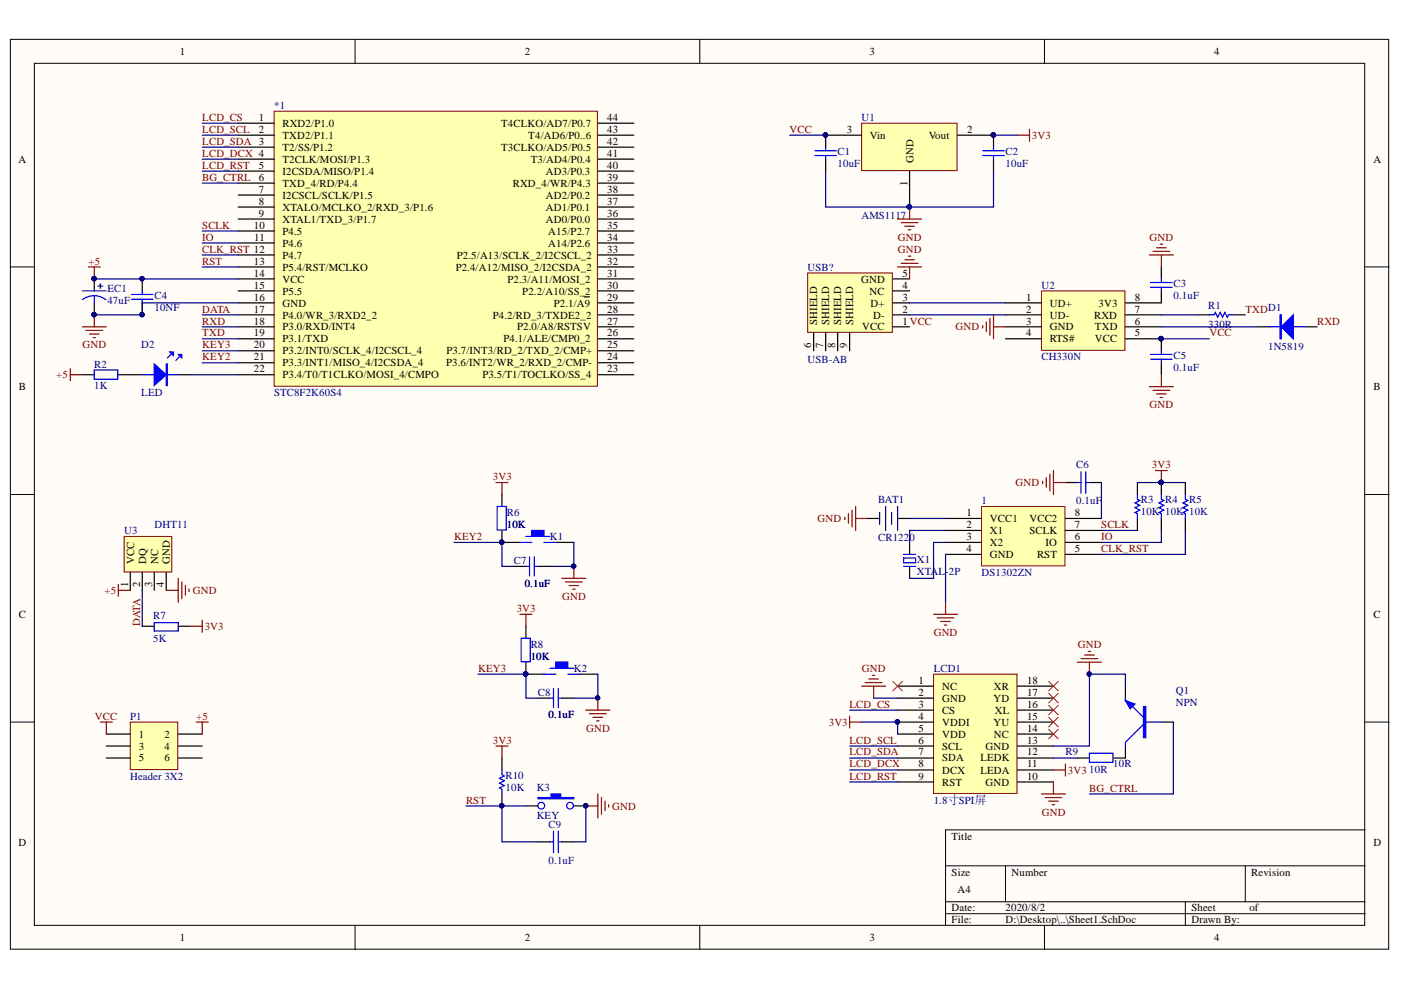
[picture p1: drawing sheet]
<svg xmlns="http://www.w3.org/2000/svg" width="297mm" height="210mm" viewBox="0 0 297 210" stroke-linecap="round" stroke-linejoin="round" font-family="sans-serif">
<g fill="#fffcf8" stroke="#000" stroke-width=".21">
<path d="M2.2 8.3h292.2v192.9h-292.2z"/>
<path d="M7.3 13.4h282v182.8h-282z"/>
</g>
<g fill="none" stroke="#000" stroke-width=".21">
<path d="M75.3 8.3v5.1M148.4 8.3v5.1M221.4 8.3v5.1M2.2 56.6h5.1M289.4 56.6h5.1M2.2 104.8h5.1M289.4 104.8h5.1M2.2 153.1h5.1M289.4 153.1h5.1M289.4 176h-88.9v20.3M75.3 196.3v5M148.4 196.3v5"/>
<path d="M200.5 183.6h88.9M200.5 191.2h88.9M200.5 193.7h88.9M213.2 183.6v7.6M221.4 196.3v5M251.3 191.2v5.1M264 183.6v7.6"/>
</g>
<path d="M58.1 23.6h68.6v58.3h-68.6z" fill="#ffffb0" stroke="#800000" stroke-width=".21"/>
<g fill="none" stroke="#000" stroke-width=".25">
<path d="M50.5 26.1h7.6M50.5 28.7h7.6M50.5 31.2h7.6M50.5 33.7h7.6M50.5 36.3h7.6M50.5 38.8h7.6M126.8 26.1h7.6M126.8 28.7h7.6M126.8 31.2h7.6M126.8 33.7h7.6M126.8 36.3h7.6M126.8 38.8h7.6"/>
<path d="M50.5 41.4h7.6M50.5 43.9h7.6M50.5 46.4h7.6M50.5 49h7.6M50.5 51.5h7.6M50.5 54.1h7.6M50.5 56.6h7.6M50.5 59.1h7.6M126.8 41.4h7.6M126.8 43.9h7.6M126.8 46.4h7.6M126.8 49h7.6"/>
<path d="M126.8 51.5h7.6M126.8 54.1h7.6M126.8 56.6h7.6M126.8 59.1h7.6M50.5 61.7h7.6M50.5 64.2h7.6M50.5 66.8h7.6M50.5 69.3h7.6M50.5 71.8h7.6M50.5 74.4h7.6M50.5 76.9h7.6M50.5 79.5h7.6"/>
<path d="M123.8 62.9h1.2M126.8 61.7h7.6M126.8 64.2h7.6M126.8 66.8h7.6M126.8 69.3h7.6M126.8 71.8h7.6M126.8 74.4h7.6M126.8 76.9h7.6M126.8 79.5h7.6"/>
</g>
<path d="M182.7 26.1h20.2v10.1h-20.2z" fill="#ffffb0" stroke="#800000" stroke-width=".21"/>
<path d="M175.1 28.7h7.6M192.8 36.3v7.6M203 28.7h7.6" fill="none" stroke="#000" stroke-width=".25"/>
<g fill="#000080" stroke="#000080" stroke-width=".21">
<circle cx="192.8" cy="43.8" r=".46"/>
<circle cx="175" cy="28.6" r=".46"/>
<circle cx="210.6" cy="28.6" r=".46"/>
</g>
<path d="M220.8 61.7h17.7v12.6h-17.7z" fill="#ffffb0" stroke="#800000" stroke-width=".21"/>
<path d="M213.2 64.2h7.6M213.2 66.8h7.6M213.2 69.3h7.6M213.2 71.8h7.6M238.6 64.2h7.6M238.6 66.8h7.6M238.6 69.3h7.6M238.6 71.8h7.6" fill="none" stroke="#000" stroke-width=".25"/>
<circle cx="246.2" cy="71.8" r=".47" fill="#000080" stroke="#000080" stroke-width=".21"/>
<path d="M171.2 57.9h18v12.6h-18z" fill="#ffffb0" stroke="#800000" stroke-width=".21"/>
<g fill="none" stroke="#000" stroke-width=".25">
<path d="M189.3 59.1h3.5M246.2 56.6v2.5M172.5 70.6v3.8M175.1 70.6v3.8M177.6 70.6v3.8M180.1 70.6v3.8M189.3 69.3h3.5M189.3 66.8h3.5M189.3 64.2h3.5M189.3 61.7h3.5M246.2 61.7v2.5M246.2 71.8v2.6"/>
<path d="M246.2 76.9v2.6M253.9 66.8h2.5M261.5 66.8h2.5M266.6 69.3h2.5M276.7 69.3h2.6"/>
</g>
<g fill="none" stroke="#800000" stroke-width=".25">
<path d="M190.3 56.6h5.1M191.1 55.8h3.5M191.8 55.1h2.1M192.6 54.3h.5M192.8 56.6v2.5M243.7 54.1h5.1M244.5 53.3h3.5M245.2 52.5h2M246 51.8h.5M246.2 54.1v2.5M208.4 69v.5M209.1 68.3v2"/>
<path d="M209.9 67.5v3.6M210.6 66.8v5M210.6 69.3h2.6M246.2 79.5v2.5M243.7 82h5.1M244.5 82.8h3.5M245.2 83.5h2M246 84.3h.5"/>
</g>
<path d="M243.9 59.9h4.6M246.2 59.1v.8M243.9 60.9h4.6M243.9 75.1h4.6M243.9 76.2h4.6M246.2 60.9v.8M246.2 74.4v.7M246.2 76.2v.7M256.4 66.8h1l.3-.6 .5 1.1 .5-1.1 .5 1.1 .5-1.1 .5 1.1 .3-.5h1M269.1 69.3h7.6M271.4 66.8h.3v5h-.3zM271.5 66.8v5" fill="none" stroke="#00f" stroke-width=".25"/>
<circle cx="246.2" cy="71.8" r=".47" fill="#000080" stroke="#000080" stroke-width=".21"/>
<path d="M271.7 69.3l2.5-2.5v5z" fill="#00f"/>
<g fill="none" stroke="#00f" stroke-width=".25">
<path d="M172.8 32h4.5M172.8 33h4.5M175.1 31.2v.8M175.1 33v.7M208.4 32h4.5M208.4 33h4.5M210.6 31.2v.8M210.6 33v.7M27.9 62.4h4.5M27.9 63.5h4.5M30.2 61.7v.7M30.2 63.5v.7"/>
<path d="M271.7 69.3l2.5-2.5v5z"/>
</g>
<path d="M175.1 28.7v2.5M175.1 33.7v2.6M210.6 28.7v2.5M210.6 33.7v2.6M30.2 59.1v2.6M30.2 64.2v2.6" fill="none" stroke="#000" stroke-width=".25"/>
<g fill="#000080" stroke="#000080" stroke-width=".21">
<circle cx="30.1" cy="66.7" r=".46"/>
<circle cx="30.1" cy="59.1" r=".46"/>
<circle cx="19.9" cy="59.1" r=".46"/>
<circle cx="19.9" cy="66.7" r=".46"/>
<circle cx="175" cy="28.6" r=".46"/>
<circle cx="210.6" cy="28.6" r=".46"/>
<circle cx="192.8" cy="43.8" r=".46"/>
</g>
<g fill="none" stroke="#800000" stroke-width=".25">
<path d="M215.7 28.7h2.6M218.3 27.4v2.5M18.7 56.6h2.6M20 56.6v2.5M190.3 46.4h5.1M191.1 47.2h3.5M191.8 48h2.1M192.6 48.7h.5M192.8 43.9v2.5M17.5 69.3h5M18.2 70.1h3.6M19 70.8h2"/>
<path d="M19.7 71.6h.5M20 66.8v2.5"/>
</g>
<path d="M27.6 153.1h10.1v10.1h-10.1z" fill="#ffffb0" stroke="#800000" stroke-width=".21"/>
<path d="M22.5 155.6h5.1M22.5 158.2h5.1M37.8 155.6h5.1M37.8 158.2h5.1M22.5 160.7h5.1M37.8 160.7h5.1" fill="none" stroke="#000" stroke-width=".25"/>
<path d="M26.3 113.7h10.1v7.6h-10.1z" fill="#ffffb0" stroke="#800000" stroke-width=".21"/>
<path d="M27.6 121.4v3.8M30.2 121.4v3.8M30.2 132.8h2.5M32.7 121.4v3.8M35.2 121.4v3.8M37.8 132.8h2.5" fill="none" stroke="#000" stroke-width=".25"/>
<path d="M35.2 125.2h2.6M37.8 122.6v5.1M38.6 123.4v3.5M39.3 124.1v2.1M40.1 124.9v.5M40.3 132.8h2.6M42.9 131.5v2.6M21.3 153.1h2.5M22.5 153.1v2.5M41.6 153.1h2.5M42.9 153.1v2.5" fill="none" stroke="#800000" stroke-width=".25"/>
<path d="M32.7 132h5.1v1.8h-5.1z" fill="none" stroke="#00f" stroke-width=".25"/>
<path d="M208.1 107.4h17.7v12.6h-17.7z" fill="#ffffb0" stroke="#800000" stroke-width=".21"/>
<g fill="none" stroke="#000" stroke-width=".25">
<path d="M184 109.9h2.5M190.3 109.9h2.5M192.8 115v2.5M200.5 109.9h7.6M200.5 112.5h7.6M200.5 115h7.6M200.5 117.5h7.6M225.9 109.9h7.6M225.9 112.5h7.6M225.9 115h7.6M225.9 117.5h7.6M225.9 102.3h2.5"/>
<path d="M231 102.3h2.5M241.1 102.3v2.5M241.1 109.9v2.6M246.2 102.3v2.5M246.2 109.9v2.6M251.3 102.3v2.5M251.3 109.9v2.6M192.8 120.1v2.5"/>
</g>
<path d="M191.6 118.3h2.5v1h-2.5zM191.6 117.5h2.5M228.4 102.3h.8M229.2 100v4.6M230.2 102.3h.8M230.2 100v4.6M241.1 104.8v1.1l.6 .2-1.1 .5 1.1 .5-1.1 .5 1.1 .5-1.1 .6 .5 .2v1M246.2 104.8v1.1l.5 .2-1 .5 1 .5-1 .5 1 .5-1 .6 .5 .2v1M251.3 104.8v1.1l.5 .2-1 .5 1 .5-1 .5 1 .5-1 .6 .5 .2v1M191.6 120.1h2.5" fill="none" stroke="#00f" stroke-width=".25"/>
<g fill="none" stroke="#800000" stroke-width=".25">
<path d="M223.4 99.8v5M245 99.8h2.5M246.2 99.8v2.5M179.1 109.7v.5M179.9 108.9v2M180.6 108.1v3.6M181.4 107.4v5.1M181.4 109.9h2.6M221.1 102.1v.5M221.8 101.3v2M222.6 100.5v3.6M223.4 102.3h2.5"/>
<path d="M197.9 130.2h5.1M198.7 131h3.6M199.5 131.8h2M200.2 132.5h.5M200.5 127.7v2.5"/>
</g>
<circle cx="246.2" cy="102.3" r=".47" fill="#000080" stroke="#000080" stroke-width=".21"/>
<path d="M186.5 108.7v2.5M187.8 107.4v5.1M189 108.7v2.5M190.3 107.4v5.1" fill="none" stroke="#11037f" stroke-width=".25"/>
<path d="M197.9 142.9h17.7v25.3h-17.7z" fill="#ffffb0" stroke="#800000" stroke-width=".21"/>
<g fill="none" stroke="#000" stroke-width=".25">
<path d="M190.3 145.5h7.6M190.3 148h7.6M190.3 150.6h7.6M190.3 153.1h7.6M190.3 155.6h7.6M190.3 158.2h7.6M215.7 145.5h7.7M215.7 148h7.7M215.7 150.6h7.7M215.7 153.1h7.7M215.7 155.6h7.7M215.7 158.2h7.7"/>
<path d="M238.6 145.5v2.5M238.6 158.2v2.5M246.2 153.1h2.6M190.3 160.7h7.6M190.3 163.3h7.6M190.3 165.8h7.6M215.7 160.7h7.7M215.7 163.3h7.7M215.7 165.8h7.7"/>
</g>
<g fill="#000080" stroke="#000080" stroke-width=".21">
<circle cx="190.3" cy="153" r=".46"/>
<circle cx="230.9" cy="142.9" r=".46"/>
</g>
<path d="M189.3 144.5l2 2M191.3 144.5l-2 2M222.3 144.5l2.1 2M222.3 147l2.1 2M222.3 149.5l2.1 2.1M222.3 152.1l2.1 2M222.3 154.6l2.1 2.1M224.4 144.5l-2.1 2M224.4 147l-2.1 2M224.4 149.5l-2.1 2.1M224.4 152.1l-2.1 2M224.4 154.6l-2.1 2.1" fill="none" stroke="#f00" stroke-width=".21"/>
<g fill="none" stroke="#800000" stroke-width=".25">
<path d="M229.2 139.6h3.6M230 138.9h2M230.7 138.1h.5M182.7 145.5h5.1M183.4 144.7h3.6M184.2 144h2M185 143.2h.5M185.2 145.5v2.5M228.4 140.4h5.1M231 140.4v2.5M220.8 168.3h5.1M221.6 169.1h3.5"/>
<path d="M222.3 169.9h2.1M223.1 170.6h.5M223.4 165.8v2.5"/>
</g>
<path d="M238.6 148v.5M240.1 149.8l2.3 2.3M242.4 153.6l-3.8 3.8v.8M242.4 153.1h3.8" fill="none" stroke="#00f" stroke-width=".25"/>
<path d="M242.4 149.8h.5v6.6h-.5z" fill-rule="evenodd" fill="#00f"/>
<path d="M242.4 149.8h.5v6.6h-.5z" fill="none" stroke="#00f" stroke-width=".25"/>
<path d="M238.6 148.5l2 .8-1 1z" fill="#00f"/>
<path d="M231 159.7h5v1.9h-5zM238.6 148.5l2 .8-1 1zM116.6 178.5h.8M117.4 176.2v4.6M118.4 178.5h.7M118.4 176.2v4.6" fill="none" stroke="#00f" stroke-width=".25"/>
<path d="M111.5 170.9h2.5M114 178.5h2.6M119.1 178.5h2.6M121.7 170.9h2.5M228.4 160.7h2.6M236.1 160.7h2.5" fill="none" stroke="#000" stroke-width=".25"/>
<path d="M180.1 151.8v2.6M180.1 153.1h2.6M223.4 163.3h2.5M225.9 162v2.5" fill="none" stroke="#800000" stroke-width=".25"/>
<circle cx="124.2" cy="170.8" r=".46" fill="#000080" stroke="#000080" stroke-width=".21"/>
<path d="M114 169.1h2.8v-.8h2.1v.8h2.8v.3h-7.7z" fill-rule="evenodd" fill="#00f"/>
<g fill="none" stroke="#00f" stroke-width=".25">
<path d="M20 78.4h5v2h-5zM30.2 79.5h7.6M36.5 74.9l-1 1M38.3 75.4l-1 1M105.4 107.4h1.9v5h-1.9zM110.2 115h2.6M111.5 113.7h5.1M112.3 118.1v4M112.8 113.7v-1.2h2.5v1.2M113.3 118.1v4M115.3 115h2.6M110.5 135.3h1.9v5h-1.9z"/>
<path d="M111.5 120.1h.8M113.3 120.1h.7M115.3 142.9h2.6M116.6 141.7h5.1M116.6 148h.8M117.4 146v4.1M117.9 141.7v-1.3h2.5v1.3M118.4 146v4.1M118.4 148h.7M120.4 142.9h2.5M106.4 163.3v1l.5 .2-1 .5 1 .5-1 .5 1 .6-1 .5 .5 .2v1M114 169.1h2.8v-.8h2.1v.8h2.8v.3h-7.7z"/>
<circle cx="114.8" cy="170.8" r=".72"/>
<circle cx="120.9" cy="170.8" r=".71"/>
</g>
<g fill="#000080" stroke="#000080" stroke-width=".21">
<circle cx="124.2" cy="170.8" r=".46"/>
<circle cx="106.4" cy="170.8" r=".46"/>
<circle cx="111.4" cy="142.9" r=".47"/>
<circle cx="126.7" cy="148" r=".46"/>
<circle cx="106.4" cy="115" r=".46"/>
<circle cx="121.6" cy="120" r=".46"/>
</g>
<g fill="none" stroke="#800000" stroke-width=".25">
<path d="M110.2 130.2h2.6M111.5 130.2v2.6M119.1 122.6h5.1M119.9 123.4h3.6M120.7 124.1h2M121.4 124.9h.5M121.7 120.1v2.5M105.2 158.2h2.5M106.4 158.2v2.5M124.2 150.6h5.1M125 151.3h3.5M125.7 152.1h2.1"/>
<path d="M126.5 152.8h.5M126.8 148v2.6M124.2 170.9h2.6M126.8 168.3v5.1M127.5 169.1v3.6M128.3 169.9v2M129 170.6v.5"/>
</g>
<g fill="none" stroke="#000" stroke-width=".25">
<path d="M17.5 79.5h2.5M25.1 79.5h5.1M37.8 79.5h2.5M106.4 104.8v2.6M106.4 112.5v2.5h3.8M117.9 115h3.8M109 120.1h2.5M111.5 132.8v2.5M114 120.1h2.6M111.5 140.4v2.5h3.8M114 148h2.6M119.1 148h2.6"/>
<path d="M122.9 142.9h3.9M106.4 160.7v2.6M106.4 168.3v2.6"/>
</g>
<g fill="#00f" stroke="#00f" stroke-width=".21">
<path d="M117.8 140.4h2.5v1.2h-2.5z"/>
<path d="M112.8 112.5h2.4v1.2h-2.4z"/>
</g>
<path d="M32.7 77.2l2.5 2.3-2.5 2.2z" fill="#00f"/>
<path d="M32.7 77.2l2.5 2.3-2.5 2.2zM35.2 77.2h.3v4.5h-.3zM35.4 77.2v4.5" fill="none" stroke="#00f" stroke-width=".25"/>
<path d="M37.8 75.1h.8v.8z" fill="#00f"/>
<path d="M37.8 75.1h.8v.8z" fill="none" stroke="#00f" stroke-width=".25"/>
<path d="M36 74.6h.8v.8z" fill="#00f"/>
<path d="M17.5 61.7h5M20 62.7l1.5 .3 1 .6M20 62.7l-1.1 .1-1.4 .7M20 62.7v1.5M36 74.6h.8v.8z" fill="none" stroke="#00f" stroke-width=".25"/>
<path d="M14.9 78.2v2.5M14.9 79.5h2.6M105.2 102.3h2.5M106.4 102.3v2.5M25.1 123.9v2.5M25.1 125.2h2.5" fill="none" stroke="#800000" stroke-width=".25"/>
<g fill="none" stroke="#000080" stroke-width=".25">
<path d="M42.9 28.7h7.6M42.9 26.1h7.6M42.9 31.2h7.6M42.9 33.7h7.6M42.9 36.3h7.6M42.9 38.8h7.6M167.4 28.7h7.7M175.1 36.3v7.6h35.5v-7.6M210.6 28.7h5.1M20 59.1h30.5M42.9 56.6h7.6M42.9 49h7.6"/>
<path d="M42.9 51.5h7.6M42.9 54.1h7.6M40.3 79.5h10.2M42.9 66.8h7.6M42.9 71.8h7.6M42.9 69.3h7.6M42.9 74.4h7.6M42.9 76.9h7.6M50.5 64.2h-20.3v2.6h-10.2M192.8 64.2h20.4M192.8 66.8h20.4M246.2 66.8h7.7"/>
<path d="M246.2 71.8h10.2M246.2 69.3h20.4M96.3 115h10.1v5.1h2.6M121.7 115v5.1h-5.1M192.8 109.9h7.7M200.5 112.5h-7.7v2.5M200.5 115h-2.6v7.6h-5.1M200.5 117.5v10.2M233.5 102.3v7.6M233.5 112.5h7.6M241.1 102.3h10.2M246.2 112.5v2.5h-12.7"/>
<path d="M251.3 112.5v5h-17.8M30.2 125.2v7.6M101.3 142.9h10.2v5.1h2.5M126.8 142.9v5.1h-5.1M180.1 150.6h10.2M180.1 158.2h10.2M182.7 153.1h7.6v2.5M185.2 148h5.1M238.6 145.5v-2.6h-7.6v15.3h-7.6M248.8 153.1v15.2h-17.8M98.8 170.9h7.6M111.5 170.9h-5.1v7.6h7.6"/>
<path d="M124.2 170.9v7.6h-2.5M180.1 160.7h10.2M180.1 163.3h10.2M180.1 165.8h10.2M223.4 160.7h5"/>
</g>
<g fill="#000080" stroke="#000080" stroke-width=".21">
<circle cx="246.2" cy="71.8" r=".47"/>
<circle cx="19.9" cy="59.1" r=".46"/>
<circle cx="30.1" cy="59.1" r=".46"/>
<circle cx="19.9" cy="66.7" r=".46"/>
<circle cx="30.1" cy="66.7" r=".46"/>
<circle cx="192.8" cy="43.8" r=".46"/>
<circle cx="175" cy="28.6" r=".46"/>
<circle cx="210.6" cy="28.6" r=".46"/>
<circle cx="246.2" cy="102.3" r=".47"/>
<circle cx="190.3" cy="153" r=".46"/>
<circle cx="230.9" cy="142.9" r=".46"/>
<circle cx="124.2" cy="170.8" r=".46"/>
<circle cx="106.4" cy="170.8" r=".46"/>
<circle cx="126.7" cy="148" r=".46"/>
<circle cx="111.4" cy="142.9" r=".47"/>
<circle cx="121.6" cy="120" r=".46"/>
<circle cx="106.4" cy="115" r=".46"/>
</g>
<path d="M20 59.1v2.6M20 64.2v2.6" fill="none" stroke="#000" stroke-width=".25"/>
<path d="M20.8 60.7h1M21.3 60.2v1" fill="none" stroke="#0c0087" stroke-width=".25"/>
<g font-size="2.3">
<text x="38.2" y="11.7">1</text>
<text x="111.2" y="11.7">2</text>
<text x="184.3" y="11.7">3</text>
<text x="257.4" y="11.7">4</text>
<text x="54.9" y="25.6">1</text>
<text x="54.9" y="28.1">2</text>
<text x="59.9" y="26.9">RXD2/P1.0</text>
<text x="59.9" y="29.4">TXD2/P1.1</text>
<text x="106.3" y="26.9">T4CLKO/AD7/P0.7</text>
<text x="112" y="29.4">T4/AD6/P0..6</text>
<text x="128.8" y="28.1">43</text>
<text x="128.8" y="25.6">44</text>
<text x="179.5" y="28.1">3</text>
<text x="184.4" y="29.4">Vin</text>
<text x="196.9" y="29.4">Vout</text>
<text x="205.1" y="28.1">2</text>
<text x="3.9" y="34.5">A</text>
<text x="54.9" y="35.8">5</text>
<text x="59.9" y="31.9">T2/SS/P1.2</text>
<text x="59.9" y="34.5">T2CLK/MOSI/P1.3</text>
<text x="106.3" y="31.9">T3CLKO/AD5/P0.5</text>
<text x="112.5" y="34.5">T3/AD4/P0.4</text>
<text x="128.8" y="35.8">40</text>
<text x="128.8" y="33.2">41</text>
<text x="128.8" y="30.7">42</text>
<text x="193.6" y="34.5" transform="rotate(-90 193.6 34.5)">GND</text>
<text x="291.2" y="34.5">A</text>
<text x="54.9" y="38.3">6</text>
<text x="54.9" y="40.8">7</text>
<text x="59.9" y="37">I2CSDA/MISO/P1.4</text>
<text x="59.9" y="39.6">TXD_4/RD/P4.4</text>
<text x="108.7" y="39.6">RXD_4/WR/P4.3</text>
<text x="115.7" y="37">AD3/P0.3</text>
<text x="128.8" y="40.8">38</text>
<text x="128.8" y="38.3">39</text>
<text x="192.4" y="39.5" transform="rotate(-90 192.4 39.5)">1</text>
<text x="54.9" y="43.4">8</text>
<text x="54.9" y="46">9</text>
<text x="59.9" y="42.1">I2CSCL/SCLK/P1.5</text>
<text x="59.9" y="44.7">XTALO/MCLKO_2/RXD_3/P1.6</text>
<text x="59.9" y="47.2">XTAL1/TXD_3/P1.7</text>
<text x="115.7" y="47.2">AD0/P0.0</text>
<text x="115.7" y="44.7">AD1/P0.1</text>
<text x="115.7" y="42.1">AD2/P0.2</text>
<text x="128.8" y="46">36</text>
<text x="128.8" y="43.4">37</text>
<text x="53.8" y="48.5">10</text>
<text x="53.9" y="51.1">11</text>
<text x="59.9" y="49.8">P4.5</text>
<text x="59.9" y="52.3">P4.6</text>
<text x="116.2" y="52.3">A14/P2.6</text>
<text x="116.2" y="49.8">A15/P2.7</text>
<text x="128.8" y="53.6">33</text>
<text x="128.8" y="51.1">34</text>
<text x="128.8" y="48.5">35</text>
<text x="53.8" y="56.1">13</text>
<text x="53.8" y="58.7">14</text>
<text x="59.9" y="54.9">P4.7</text>
<text x="59.9" y="57.4">P5.4/RST/MCLKO</text>
<text x="59.9" y="59.9">VCC</text>
<text x="96.6" y="57.4">P2.4/A12/MISO_2/I2CSDA_2</text>
<text x="96.9" y="54.9">P2.5/A13/SCLK_2/I2CSCL_2</text>
<text x="107.6" y="59.9">P2.3/A11/MOSI_2</text>
<text x="128.8" y="58.7">31</text>
<text x="128.8" y="56.1">32</text>
<text x="182.6" y="59.9">GND</text>
<text x="191.4" y="58.7">5</text>
<text x="53.8" y="61.2">15</text>
<text x="53.8" y="63.7">16</text>
<text x="59.9" y="62.5">P5.5</text>
<text x="59.9" y="65">GND</text>
<text x="110.7" y="62.5">P2.2/A10/SS_2</text>
<text x="117.4" y="65">P2.1/A9</text>
<text x="128.8" y="63.7">29</text>
<text x="128.8" y="61.2">30</text>
<text x="184.3" y="62.5">NC</text>
<text x="184.6" y="65">D+</text>
<text x="191.4" y="63.7">3</text>
<text x="191.4" y="61.2">4</text>
<text x="217.6" y="63.7">1</text>
<text x="222.6" y="65">UD+</text>
<text x="232.9" y="65">3V3</text>
<text x="240.6" y="63.7">8</text>
<text x="53.8" y="66.3">17</text>
<text x="53.8" y="68.8">18</text>
<text x="53.8" y="71.3">19</text>
<text x="59.9" y="67.5">P4.0/WR_3/RXD2_2</text>
<text x="59.9" y="70.1">P3.0/RXD/INT4</text>
<text x="104.5" y="67.5">P4.2/RD_3/TXDE2_2</text>
<text x="109.6" y="70.1">P2.0/A8/RSTSV</text>
<text x="128.8" y="71.3">26</text>
<text x="128.8" y="68.8">27</text>
<text x="128.8" y="66.3">28</text>
<text x="173.3" y="68.8" transform="rotate(-90 173.3 68.8)">SHIELD</text>
<text x="175.8" y="68.8" transform="rotate(-90 175.8 68.8)">SHIELD</text>
<text x="178.3" y="68.8" transform="rotate(-90 178.3 68.8)">SHIELD</text>
<text x="180.9" y="68.8" transform="rotate(-90 180.9 68.8)">SHIELD</text>
<text x="182.8" y="70.1">VCC</text>
<text x="185.1" y="67.5">D-</text>
<text x="191.4" y="68.8">1VCC</text>
<text x="191.4" y="66.3">2</text>
<text x="217.6" y="66.3">2</text>
<text x="217.6" y="68.8">3</text>
<text x="217.6" y="71.3">4</text>
<text x="222.6" y="67.5">UD-</text>
<text x="222.6" y="70.1">GND</text>
<text x="232" y="67.5">RXD</text>
<text x="232.1" y="70.1">TXD</text>
<text x="240.6" y="71.3">5</text>
<text x="240.6" y="68.8">6</text>
<text x="240.6" y="66.3">7</text>
<text x="53.8" y="73.9">20</text>
<text x="53.8" y="76.4">21</text>
<text x="59.9" y="72.6">P3.1/TXD</text>
<text x="59.9" y="75.1">P3.2/INT0/SCLK_4/I2CSCL_4</text>
<text x="59.9" y="77.7">P3.3/INT1/MISO_4/I2CSDA_4</text>
<text x="94.6" y="77.7">P3.6/INT2/WR_2/RXD_2/CMP-</text>
<text x="94.7" y="75.1">P3.7/INT3/RD_2/TXD_2/CMP+</text>
<text x="106.8" y="72.6">P4.1/ALE/CMP0_2</text>
<text x="128.8" y="76.4">24</text>
<text x="128.8" y="73.9">25</text>
<text x="172" y="73.7" transform="rotate(-90 172 73.7)">6</text>
<text x="174.5" y="73.7" transform="rotate(-90 174.5 73.7)">7</text>
<text x="177.1" y="73.7" transform="rotate(-90 177.1 73.7)">8</text>
<text x="179.6" y="73.7" transform="rotate(-90 179.6 73.7)">9</text>
<text x="222.6" y="72.6">RTS#</text>
<text x="232.1" y="72.6">VCC</text>
<text x="4" y="82.8">B</text>
<text x="53.8" y="78.9">22</text>
<text x="59.9" y="80.2">P3.4/T0/T1CLKO/MOSI_4/CMPO</text>
<text x="102.3" y="80.2">P3.5/T1/TOCLKO/SS_4</text>
<text x="128.8" y="78.9">23</text>
<text x="291.2" y="82.8">B</text>
<text x="204.9" y="109.5">1</text>
<text x="204.9" y="112">2</text>
<text x="209.9" y="110.7">VCC1</text>
<text x="209.9" y="113.3">X1</text>
<text x="218.3" y="113.3">SCLK</text>
<text x="218.3" y="110.7">VCC2</text>
<text x="227.9" y="112">7</text>
<text x="227.9" y="109.5">8</text>
<text x="28.4" y="119.6" transform="rotate(-90 28.4 119.6)">VCC</text>
<text x="31" y="119.6" transform="rotate(-90 31 119.6)">DQ</text>
<text x="33.5" y="119.6" transform="rotate(-90 33.5 119.6)">NC</text>
<text x="36" y="119.6" transform="rotate(-90 36 119.6)">GND</text>
<text x="204.9" y="114.5">3</text>
<text x="204.9" y="117.1">4</text>
<text x="209.9" y="115.8">X2</text>
<text x="209.9" y="118.3">GND</text>
<text x="219.9" y="118.3">RST</text>
<text x="221.7" y="115.8">IO</text>
<text x="227.9" y="117.1">5</text>
<text x="227.9" y="114.5">6</text>
<text x="27.2" y="124.5" transform="rotate(-90 27.2 124.5)">1</text>
<text x="29.7" y="124.5" transform="rotate(-90 29.7 124.5)">2</text>
<text x="32.2" y="124.5" transform="rotate(-90 32.2 124.5)">3</text>
<text x="34.8" y="124.5" transform="rotate(-90 34.8 124.5)">4</text>
<text x="4" y="131">C</text>
<text x="291.2" y="131">C</text>
<text x="194.7" y="145">1</text>
<text x="194.7" y="147.5">2</text>
<text x="199.7" y="146.2">NC</text>
<text x="199.7" y="148.8">GND</text>
<text x="210.7" y="148.8">YD</text>
<text x="210.7" y="146.2">XR</text>
<text x="217.8" y="147.5">17</text>
<text x="217.8" y="145">18</text>
<text x="194.7" y="150">3</text>
<text x="194.7" y="152.6">4</text>
<text x="194.7" y="155.1">5</text>
<text x="199.7" y="151.3">CS</text>
<text x="199.7" y="153.8">VDDI</text>
<text x="210.7" y="153.8">YU</text>
<text x="210.9" y="151.3">XL</text>
<text x="217.8" y="155.1">14</text>
<text x="217.8" y="152.6">15</text>
<text x="217.8" y="150">16</text>
<text x="29.4" y="156.4">1</text>
<text x="29.4" y="158.9">3</text>
<text x="29.4" y="161.5">5</text>
<text x="34.9" y="156.4">2</text>
<text x="34.9" y="158.9">4</text>
<text x="34.9" y="161.5">6</text>
<text x="194.7" y="157.6">6</text>
<text x="194.7" y="160.2">7</text>
<text x="199.7" y="156.4">VDD</text>
<text x="199.7" y="158.9">SCL</text>
<text x="199.7" y="161.5">SDA</text>
<text x="207.9" y="161.5">LEDK</text>
<text x="209" y="158.9">GND</text>
<text x="210.7" y="156.4">NC</text>
<text x="217.8" y="160.2">12</text>
<text x="217.8" y="157.6">13</text>
<text x="194.7" y="162.7">8</text>
<text x="194.7" y="165.3">9</text>
<text x="199.7" y="164.1">DCX</text>
<text x="199.7" y="166.6">RST</text>
<text x="207.9" y="164.1">LEDA</text>
<text x="209" y="166.6">GND</text>
<text x="217.8" y="165.3">10</text>
<text x="217.8" y="162.7">11</text>
<text x="3.9" y="179.3">D</text>
<text x="201.8" y="178">Title</text>
<text x="291.2" y="179.3">D</text>
<text x="201.8" y="185.6">Size</text>
<text x="214.5" y="185.6">Number</text>
<text x="265.3" y="185.6">Revision</text>
<text x="203" y="189.4">A4</text>
<text x="201.8" y="193.2">Date:</text>
<text x="201.8" y="195.8">File:</text>
<text x="213.2" y="193.2">2020/8/2</text>
<text x="213.2" y="195.8">D:\Desktop\..\Sheet1.SchDoc</text>
<text x="252.6" y="193.2">Sheet</text>
<text x="252.6" y="195.8">Drawn By:</text>
<text x="264.9" y="193.2">of</text>
<text x="38.2" y="199.6">1</text>
<text x="111.2" y="199.6">2</text>
<text x="184.3" y="199.6">3</text>
<text x="257.4" y="199.6">4</text>
</g>
<g font-size="2.3" fill="#000080">
<text x="58.1" y="23.1">*1</text>
<text x="182.7" y="25.6">U1</text>
<text x="177.6" y="33">C1</text>
<text x="177.6" y="35.5">10uF</text>
<text x="213.2" y="33">C2</text>
<text x="213.2" y="35.5">10uF</text>
<text x="182.7" y="46.5">AMS1117</text>
<text x="171.2" y="57.4">USB?</text>
<text x="22.8" y="62">EC1</text>
<text x="22.8" y="64.5">47uF</text>
<text x="32.7" y="63.5">C4</text>
<text x="220.8" y="61.2">U2</text>
<text x="248.8" y="60.9">C3</text>
<text x="248.8" y="63.5">0.1uF</text>
<text x="256.2" y="65.5">R1</text>
<text x="32.7" y="66">10NF</text>
<text x="256.2" y="69.6">330R</text>
<text x="20" y="77.9">R2</text>
<text x="29.9" y="73.9">D2</text>
<text x="171.2" y="76.9">USB-AB</text>
<text x="220.8" y="76.4">CH330N</text>
<text x="248.8" y="76.2">C5</text>
<text x="268.9" y="74.1">1N5819</text>
<text x="20" y="82.5">1K</text>
<text x="248.8" y="78.7">0.1uF</text>
<text x="29.9" y="84">LED</text>
<text x="58.1" y="84">STC8F2K60S4</text>
<text x="228.2" y="99.2">C6</text>
<text x="186.2" y="106.7">BAT1</text>
<text x="208.1" y="106.9">1</text>
<text x="228.2" y="106.9">0.1uF</text>
<text x="241.9" y="106.7">R3</text>
<text x="247" y="106.7">R4</text>
<text x="252.1" y="106.7">R5</text>
<text x="26.3" y="113.3">U3</text>
<text x="32.7" y="112">DHT11</text>
<text x="107.4" y="112">10K</text>
<text x="107.4" y="109.5">R6</text>
<text x="241.9" y="109.2">10K 10K 10K</text>
<text x="109" y="119.6">C7</text>
<text x="116.6" y="114.5">K1</text>
<text x="186.2" y="114.8">CR1220</text>
<text x="194.4" y="119.4">X1</text>
<text x="111.2" y="124.4">0.1uF</text>
<text x="194.4" y="121.9">XTAL-2P</text>
<text x="208.1" y="122.1">DS1302ZN</text>
<text x="32.5" y="131.3">R7</text>
<text x="32.5" y="136.1">5K</text>
<text x="112.5" y="137.4">R8</text>
<text x="112.5" y="139.9">10K</text>
<text x="121.7" y="142.4">K2</text>
<text x="198" y="142.4">LCD1</text>
<text x="114" y="147.5">C8</text>
<text x="249.3" y="147.2">Q1</text>
<text x="249.3" y="149.8">NPN</text>
<text x="27.6" y="152.6">P1</text>
<text x="116.3" y="152.3">0.1uF</text>
<text x="225.9" y="160.2">R9</text>
<text x="27.6" y="165.3">Header 3X2</text>
<text x="107.2" y="165.1">R10</text>
<text x="107.2" y="167.6">10K</text>
<text x="113.8" y="167.6">K3</text>
<text x="231" y="163.8">10R</text>
<text x="236" y="162.7">10R</text>
<text x="113.8" y="173.7">KEY</text>
<text x="198" y="170.4">1.8寸SPI屏</text>
<text x="116.3" y="175.5">C9</text>
<text x="116.3" y="183.1">0.1uF</text>
</g>
<g font-size="2.3" fill="#800000">
<text x="42.9" y="25.6">LCD_CS</text>
<text x="42.9" y="28.1">LCD_SCL</text>
<text x="167.4" y="28.1">VCC</text>
<text x="218.8" y="29.4">3V3</text>
<text x="42.9" y="30.7">LCD_SDA 3</text>
<text x="42.9" y="33.2">LCD_DCX 4</text>
<text x="42.9" y="35.8">LCD_RST</text>
<text x="42.9" y="38.3">BG_CTRL</text>
<text x="42.9" y="48.5">SCLK</text>
<text x="42.9" y="51.1">IO</text>
<text x="42.9" y="53.6">CLK_RST 12</text>
<text x="190.4" y="53.6">GND</text>
<text x="190.4" y="51.1">GND</text>
<text x="243.7" y="51.1">GND</text>
<text x="18.8" y="56.1">+5</text>
<text x="42.9" y="56.1">RST</text>
<text x="42.9" y="68.8">RXD</text>
<text x="42.9" y="71.3">TXD</text>
<text x="42.9" y="66.3">DATA</text>
<text x="202.6" y="70.1">GND</text>
<text x="256.4" y="71.3">VCC</text>
<text x="264" y="66.3">TXDD1</text>
<text x="279.3" y="68.8">RXD</text>
<text x="17.5" y="73.9">GND</text>
<text x="42.9" y="73.9">KEY3</text>
<text x="42.9" y="76.4">KEY2</text>
<text x="11.9" y="80.2">+5</text>
<text x="243.7" y="86.6">GND</text>
<text x="104.5" y="101.8">3V3</text>
<text x="244.2" y="99.2">3V3</text>
<text x="215.3" y="103">GND</text>
<text x="173.3" y="110.7">GND</text>
<text x="233.5" y="112">SCLK</text>
<text x="96.3" y="114.5">KEY2</text>
<text x="233.5" y="114.5">IO</text>
<text x="233.5" y="117.1">CLK_RST</text>
<text x="22.2" y="125.9">+5</text>
<text x="40.9" y="125.9">GND</text>
<text x="109.6" y="129.8">3V3</text>
<text x="119.2" y="127.2">GND</text>
<text x="29.7" y="132.8" transform="rotate(-90 29.7 132.8)">DATA</text>
<text x="43.4" y="133.6">3V3</text>
<text x="198" y="134.8">GND</text>
<text x="228.5" y="137.4">GND</text>
<text x="101.4" y="142.4">KEY3</text>
<text x="182.7" y="142.4">GND</text>
<text x="20.1" y="152.6">VCC</text>
<text x="41.6" y="152.6">+5</text>
<text x="124.3" y="155.1">GND</text>
<text x="175.7" y="153.8">3V3</text>
<text x="180.1" y="150">LCD_CS</text>
<text x="104.5" y="157.6">3V3</text>
<text x="180.1" y="160.2">LCD_SDA</text>
<text x="180.1" y="157.6">LCD_SCL</text>
<text x="180.1" y="165.3">LCD_RST</text>
<text x="180.1" y="162.7">LCD_DCX</text>
<text x="226.4" y="164.1">3V3</text>
<text x="231" y="167.9">BG_CTRL</text>
<text x="98.8" y="170.4">RST</text>
<text x="129.8" y="171.7">GND</text>
<text x="220.9" y="172.9">GND</text>
</g>
</svg>
